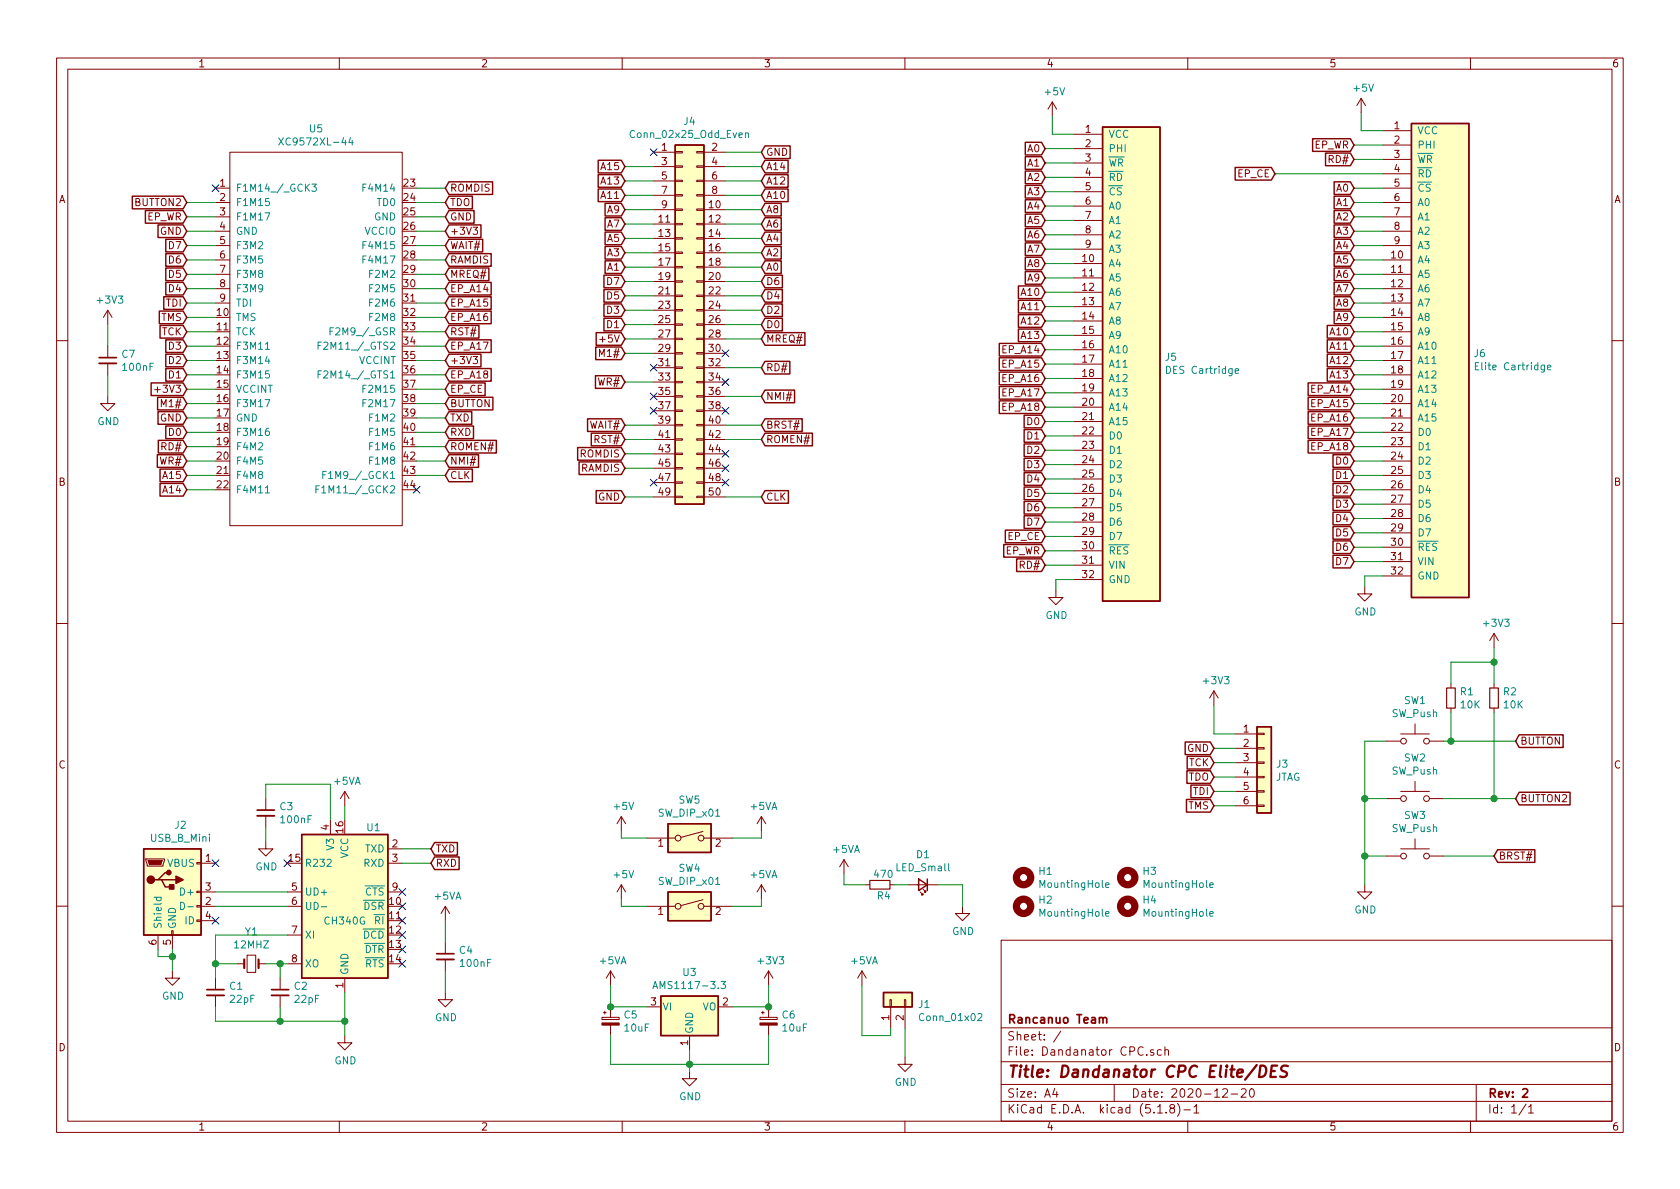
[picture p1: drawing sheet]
<svg xmlns="http://www.w3.org/2000/svg" width="297mm" height="210mm" viewBox="0 0 297 210" stroke-linecap="round" stroke-linejoin="round" font-family="sans-serif">
<g fill="none" stroke="#840000" stroke-width=".18">
<path d="M10 10.3h277v189.9h-277zM12 12.2h273v186.1h-273zM60 10.3v1.9M110 10.3v1.9M160 10.3v1.9M186.1 18l-.8 1.3M186.1 18v2.6M186.1 18l.7 1.3M210 10.3v1.9M240.7 17.4l-.8 1.3M240.7 17.4v2.5M240.7 17.4l.7 1.3"/>
<path d="M260 10.3v1.9M38.1 33.3h2.5M38.1 35.8h2.5M38.1 38.3h2.5M40.6 26.9h30.5v66.1h-30.5zM115.6 26.9h3.8M115.6 37.1h3.8M115.6 39.6h3.8M115.6 29.5h3.8M115.6 32h3.8M115.6 34.5h3.8M119.4 31.9h1.2v.2h-1.2z"/>
<path d="M119.4 29.3h1.2v.3h-1.2zM119.4 26.8h1.2v.2h-1.2zM119.4 39.5h1.2v.2h-1.2zM119.4 37h1.2v.2h-1.2zM119.4 34.4h1.2v.3h-1.2zM123.2 31.9h1.3v.2h-1.3zM123.2 29.3h1.3v.3h-1.3zM123.2 26.8h1.3v.2h-1.3zM123.2 39.5h1.3v.2h-1.3zM123.2 37h1.3v.2h-1.3zM123.2 34.4h1.3v.3h-1.3zM124.5 26.9h3.8"/>
<path d="M124.5 37.1h3.8M124.5 39.6h3.8M124.5 29.5h3.8M124.5 32h3.8M124.5 34.5h3.8M189.9 23.7h5M189.9 26.3h5M189.9 28.8h5M189.9 31.4h5M189.9 33.9h5M189.9 36.4h5M189.9 39h5"/>
<path d="M244.5 33.3h5.1M244.5 35.8h5.1M244.5 38.3h5.1M244.5 23.1h5.1M244.5 25.6h5.1M244.5 28.2h5.1M244.5 30.7h5.1M19 54.9v2.5M19 54.9l-.7 1.2M19 54.9l.8 1.2M38.1 40.9h2.5M38.1 43.4h2.5"/>
<path d="M38.1 46h2.5M38.1 48.5h2.5M38.1 51h2.5M38.1 53.6h2.5M83.6 40.2h.8l-.4 .5 .4 .1v.5l-.2 .1-.6-.1M115.6 42.2h3.8M115.6 44.7h3.8M115.6 47.2h3.8M115.6 49.8h3.8M115.6 52.3h3.8M115.6 54.9h3.8M115.6 57.4h3.8"/>
<path d="M115.6 59.9h3.8M119.4 59.8h1.2v.3h-1.2zM119.4 54.7h1.2v.3h-1.2zM119.4 52.2h1.2v.2h-1.2zM119.4 49.7h1.2v.2h-1.2zM119.4 47.1h1.2v.3h-1.2zM119.4 57.3h1.2v.2h-1.2zM119.4 44.6h1.2v.2h-1.2zM119.4 42h1.2v.3h-1.2zM123.2 59.8h1.3v.3h-1.3zM123.2 54.7h1.3v.3h-1.3zM123.2 52.2h1.3v.2h-1.3z"/>
<path d="M123.2 49.7h1.3v.2h-1.3zM123.2 47.1h1.3v.3h-1.3zM123.2 57.3h1.3v.2h-1.3zM123.2 44.6h1.3v.2h-1.3zM123.2 42h1.3v.3h-1.3zM124.5 42.2h3.8M124.5 44.7h3.8M124.5 47.2h3.8M124.5 49.8h3.8M124.5 52.3h3.8M124.5 54.9h3.8M124.5 57.4h3.8"/>
<path d="M124.5 59.9h3.8M189.9 46.6h5M189.9 49.1h5M189.9 51.7h5M189.9 54.2h5M189.9 56.8h5M189.9 59.3h5M189.9 41.5h5M189.9 44.1h5M244.5 40.9h5.1M244.5 43.4h5.1M244.5 46h5.1"/>
<path d="M244.5 48.5h5.1M244.5 51h5.1M244.5 53.6h5.1M244.5 56.1h5.1M244.5 58.7h5.1M10 60.2h2M19 70.1v1.3h1.3l-1.3 1.2-1.2-1.2h1.2M19 61.2v2M19 64.3v2M27.4 68.9h.9M83.6 63h.8l-.4 .5 .4 .1v.6l-.2 .1-.6-.1M115.6 62.5h3.8"/>
<path d="M115.6 65h3.8M115.6 67.6h3.8M115.6 70.1h3.8M115.6 72.6h3.8M115.6 75.2h3.8M115.6 77.7h3.8M119.4 62.4h1.2v.2h-1.2zM119.4 64.9h1.2v.2h-1.2zM119.4 67.4h1.2v.3h-1.2zM119.4 70h1.2v.2h-1.2zM119.4 72.5h1.2v.3h-1.2zM119.4 75.1h1.2v.2h-1.2z"/>
<path d="M119.4 77.6h1.2v.2h-1.2zM123.2 62.4h1.3v.2h-1.3zM123.2 64.9h1.3v.2h-1.3zM123.2 67.4h1.3v.3h-1.3zM123.2 70h1.3v.2h-1.3zM123.2 72.5h1.3v.3h-1.3zM123.2 75.1h1.3v.2h-1.3zM123.2 77.6h1.3v.2h-1.3zM124.5 62.5h3.8M124.5 65h3.8M124.5 67.6h3.8M124.5 70.1h3.8"/>
<path d="M124.5 72.6h3.8M124.5 75.2h3.8M124.5 77.7h3.8M189.9 61.8h5M189.9 64.4h5M189.9 66.9h5M189.9 69.5h5M189.9 72h5M189.9 74.5h5M189.9 77.1h5M189.9 79.6h5M244.5 61.2h5.1"/>
<path d="M244.5 63.7h5.1M244.5 66.3h5.1M244.5 68.8h5.1M244.5 71.4h5.1M244.5 73.9h5.1M244.5 76.4h5.1M244.5 79h5.1M285 60.2h2M115.6 80.3h3.8M115.6 82.8h3.8M115.6 85.3h3.8M115.6 87.9h3.8"/>
<path d="M119.4 85.2h1.2v.3h-1.2zM119.4 87.8h1.2v.2h-1.2zM119.4 80.1h1.2v.3h-1.2zM119.4 82.7h1.2v.2h-1.2zM123.2 85.2h1.3v.3h-1.3zM123.2 87.8h1.3v.2h-1.3zM123.2 80.1h1.3v.3h-1.3zM123.2 82.7h1.3v.2h-1.3zM124.5 80.3h3.8M124.5 82.8h3.8M124.5 85.3h3.8M124.5 87.9h3.8"/>
<path d="M189.9 82.2h5M189.9 84.7h5M189.9 87.2h5M189.9 89.8h5M189.9 92.3h5M189.9 94.9h5M189.9 97.4h5M189.9 99.9h5M244.5 81.5h5.1M244.5 84.1h5.1M244.5 86.6h5.1M244.5 89.1h5.1"/>
<path d="M244.5 91.7h5.1M244.5 94.2h5.1M244.5 96.8h5.1M244.5 99.3h5.1M10 110.3h2M186.7 104.4v1.3h1.3l-1.3 1.2-1.3-1.2h1.3M189.9 102.5h5M241.3 103.8v1.2h1.3l-1.3 1.3-1.3-1.3h1.3M244.5 101.8h5.1M264.2 112v2.5M264.2 112l-.8 1.3M264.2 112l.7 1.3"/>
<path d="M285 110.3h2M61 139.9l-.8 1.3M61 139.9v2.6M61 139.9l.7 1.3M214.6 122.2l-.7 1.2M214.6 122.2v2.5M214.6 122.2l.8 1.2M218.4 129.8h3.8M218.4 132.3h3.8M218.4 134.9h3.8M218.4 137.4h3.8M218.4 139.9h3.8"/>
<path d="M222.2 139.8h1.3v.3h-1.3zM222.2 137.3h1.3v.2h-1.3zM222.2 132.2h1.3v.3h-1.3zM222.2 129.7h1.3v.2h-1.3zM222.2 134.7h1.3v.3h-1.3zM245.1 131.1h2.5M247.6 129.8h5.1M247.6 139.9h5.1M250.2 128v1.8M250.2 138.2v1.7M252.7 131.1h2.6M256.5 120.9v.8"/>
<path d="M256.5 125.2v.8M264.2 120.9v.8M264.2 125.2v.8M25.8 151.9h3.3v.2l-.3 1.1h-2.8zM34.8 157.6h.8v.3h-.8zM34.8 152.5h.8v.3h-.8zM35.6 152.6h2.5M35.6 157.7h2.5M47 148.8v1.3h1.3l-1.3 1.3-1.3-1.3h1.3M47 141.2v2.1M47 144.3v2M50.8 157.7h2.5"/>
<path d="M58.4 145v2.6M68.6 152.6h2.5M68.6 157.7h2.5M68.6 150.1h2.5M109.9 156.5l-.8 1.2M109.9 144.4v2.5M109.9 156.5v2.5M109.9 156.5l.7 1.2M109.9 144.4l-.8 1.3M109.9 144.4l.7 1.3M114.3 148.2h5.1M124.3 159.1l-3.9 1"/>
<path d="M124.3 147l-3.9 1.1M124.5 148.2h5M134.6 156.5l-.7 1.2M134.6 144.4v2.5M134.6 156.5v2.5M134.6 156.5l.8 1.2M134.6 144.4l-.7 1.3M134.6 144.4l.8 1.3M149.2 152l-.7 1.3M149.2 152v2.6M149.2 152l.8 1.3M153 156.5h.8"/>
<path d="M157.4 156.5h.7M160.7 156.5h5M162.7 157.7l.5 .5h-.3h.3v-.2M163.2 157.2l.5 .5h-.3h.3v-.2M218.4 142.5h3.8M222.2 142.4h1.3v.2h-1.3zM241.3 156.5v1.2h1.3l-1.3 1.3-1.3-1.3h1.3M245.1 141.2h2.5M245.1 151.4h2.5M247.6 150.1h5.1M250.2 148.3v1.8M252.7 141.2h2.6"/>
<path d="M252.7 151.4h2.6M10 160.2h2M27.9 165.3v2.6M30.4 164.6h.2v.7h-.2zM30.5 171.7v1.3h1.2l-1.2 1.2-1.3-1.2h1.3M30.5 165.3v2.6M34.8 162.7h.8v.2h-.8zM34.8 160.1h.8v.3h-.8zM35.6 160.3h2.5M35.6 162.8h2.5M38.1 173v2M38.1 176v2"/>
<path d="M41.9 170.4h1.3M43.7 168.9h1.5v3.1h-1.5zM45.7 170.4h1.3M49.5 173v2M49.5 176v2M50.8 160.3h2.5M50.8 170.4h2.5M50.8 165.3h2.5M61 173v2.5M78.7 175.5v1.3h1.3l-1.3 1.2-1.2-1.2h1.2M78.7 160.3v2.5M78.7 166.6v2.1"/>
<path d="M78.7 169.7v2M78.7 160.3l-.7 1.2M78.7 160.3l.8 1.2M106.4 179.9h3.1v.4h-3.1zM106.7 179.1h.5M106.9 178.8v.5M107.9 171.7l-.7 1.3M107.9 171.7v2.5M107.9 178v1.9M107.9 171.7l.8 1.3M114.3 160.3h5.1M114.3 178h2.5"/>
<path d="M124.5 160.3h5M127 178h2.5M134.4 179.9h3v.4h-3zM134.6 179.1h.5M134.9 178.8v.5M135.9 171.7l-.8 1.3M135.9 171.7v2.5M135.9 178v1.9M135.9 171.7l.8 1.3M152.4 171.7l-.8 1.3M152.4 171.7v2.5M152.4 171.7l.8 1.3"/>
<path d="M157.4 176.8h.2v1.2h-.2zM157.5 178v3.9M159.9 176.8h.2v1.2h-.2zM160 178v3.9M170.2 160.3v1.2h1.2l-1.2 1.3-1.3-1.3h1.3M177 166.3h108v32h-108zM285 160.2h2M60 198.3v1.9M61 183.1v1.3h1.2l-1.2 1.3-1.3-1.3h1.3M107.9 181.3v1.8M110 198.3v1.9M121.9 189.5v1.2h1.3l-1.3 1.3-1.3-1.3h1.3"/>
<path d="M121.9 183.1v2.6M135.9 181.3v1.8M160 198.3v1.9M160 186.9v1.3h1.3l-1.3 1.3-1.3-1.3h1.3M177 194.8h108M177 191.8h108M177 187.8h108M177 181.8h108M186.5 192.5l-.4 1h1M186.8 193v1M187.6 182.3l-1.3 2M197 191.8v3"/>
<path d="M204 185.7l-.4-.1-.2 .2 .1 .2 .5 .2v.3h-.6M204.7 196.8h.8M205.3 185.7l-.4-.1-.3 .3 .1 .6 .2 .1 .4-.1M206 185.7l.2-.1 .4 .1v.9M206 185.1v1.5M206.2 196.7v.1M207.1 196l-.3-.3 .2-.3a.48 .48 0 0 1 .6 .1l-.1 .4a.52 .52 0 0 0-.6 .2 .52 .52 0 0 0 .1 .6l.4 .1 .2-.1 .1-.4-.3-.3M208.2 195.1a1.71 1.71 0 0 1 0 2.3M209.3 196.3h1.2M210 198.3v1.9M211.1 195.8l.4-.5v1.5M211.1 196.8h.9"/>
<path d="M216.2 192.7l.2-.2h.4l.2 .5-.9 1h.9M217.7 193.5h1.1M219.5 192.7l.2-.2h.3l.3 .2v.3v.2l-.9 .8h.9M221.1 192.6l.2-.1a.8 .8 0 0 1 .5 .8 .8 .8 0 0 1-.5 .7 1 1 0 0 1-.2-1.4zM260 198.3v1.9M261 191.8v6.5M269.8 195.2l-1.2 2M270.3 195.8l.4-.5v1.5M270.3 196.8h.8"/>
<circle cx="248.2" cy="131.1" r=".51"/>
<circle cx="252.2" cy="131.1" r=".51"/>
<circle cx="119.9" cy="148.2" r=".51"/>
<circle cx="124" cy="148.2" r=".51"/>
<circle cx="248.2" cy="141.2" r=".51"/>
<circle cx="248.2" cy="151.4" r=".51"/>
<circle cx="252.2" cy="141.2" r=".51"/>
<circle cx="252.2" cy="151.4" r=".51"/>
<circle cx="119.9" cy="160.3" r=".51"/>
<circle cx="124" cy="160.3" r=".51"/>
</g>
<path d="M17.5 63.2h3.1M45.5 143.3h3M36.6 175h3M48 175h3.1M77.2 168.7h3.1M194.4 180.1l.2-.2 .4 .1v.9M195 180.1a.36 .36 0 0 1 .4-.2 .36 .36 0 0 1 .3 .2v.8M269.2 192.7l.3-.2h.3l.3 .5-.9 1h.9" fill="none" stroke="#840000" stroke-width=".3"/>
<path d="M222.2 188.3l-2.1 2.6M222.9 188.4h.4a1.09 1.09 0 0 1 .5 1.3 1.09 1.09 0 0 1-1.2 .7zM224.7 189.4h.7M225.8 188.4h-.9l-.3 2h1M227.7 188.5a.79 .79 0 0 0-1.2 .3 .43 .43 0 0 0 .3 .6 .65 .65 0 0 1 .8 .5l-.2 .4a.87 .87 0 0 1-1.1 0" fill="none" stroke="#840000" stroke-width=".41"/>
<g fill="none" stroke="#840000" stroke-width=".25">
<path d="M23.4 34.7h9l.6 1.1-.6 1.1h-9zM25.7 37.2h6.7l.6 1.1-.6 1.2h-6.7zM27.9 39.8h4.5l.6 1.1-.6 1.1h-4.5zM79.4 32.2h7.7v2.2h-7.7l-.7-1.1zM79.4 34.7h4.1v2.2h-4.1l-.7-1.1zM79.4 37.2h4.4v2.3h-4.4l-.7-1.2zM79.4 39.8h5.6v2.2h-5.6l-.7-1.1zM105.8 28.3h4.1l.6 1.2-.6 1.1h-4.1zM105.8 30.9h4.1l.6 1.1-.6 1.1h-4.1zM105.8 33.4h4.1l.6 1.1-.6 1.2h-4.1zM107 36h2.9l.6 1.1-.6 1.1h-2.9zM107 38.5h2.9l.6 1.1-.6 1.1h-2.9z"/>
<path d="M119.4 25.6h5.1v63.5h-5.1zM135.3 30.9h4v2.2h-4l-.7-1.1zM135.3 28.3h4v2.3h-4l-.7-1.1zM135.3 25.8h4.4v2.2h-4.4l-.7-1.1zM135.3 36h2.8v2.2h-2.8l-.7-1.1zM135.3 38.5h2.8v2.2h-2.8l-.7-1.1zM135.3 33.4h4v2.3h-4l-.7-1.2zM181.3 37.9h2.8l.7 1.1-.7 1.1h-2.8zM181.3 35.3h2.8l.7 1.1-.7 1.2h-2.8zM181.3 32.8h2.8l.7 1.1-.7 1.1h-2.8zM181.3 30.2h2.8l.7 1.2-.7 1.1h-2.8zM181.3 27.7h2.8l.7 1.1-.7 1.1h-2.8z"/>
<path d="M181.3 25.2h2.8l.7 1.1-.7 1.1h-2.8zM194.9 22.5h10.2v83.8h-10.2zM218.4 29.6h6.4l.6 1.1-.6 1.1h-6.4zM232.1 24.5h6.7l.6 1.1-.6 1.2h-6.7zM234.4 27.1h4.4l.6 1.1-.6 1.1h-4.4zM235.9 32.2h2.9l.6 1.1-.6 1.1h-2.9zM235.9 34.7h2.9l.6 1.1-.6 1.1h-2.9zM235.9 37.2h2.9l.6 1.1-.6 1.2h-2.9zM235.9 39.8h2.9l.6 1.1-.6 1.1h-2.9zM249.6 21.8h10.1v83.9h-10.1zM28.2 55h4.2l.6 1.1-.6 1.1h-4.2zM28.3 57.6h4.1l.6 1.1-.6 1.1h-4.1z"/>
<path d="M29 52.5h3.4l.6 1.1-.6 1.1h-3.4zM29.3 49.9h3.1l.6 1.1-.6 1.2h-3.1zM29.3 47.4h3.1l.6 1.1-.6 1.1h-3.1zM29.3 44.9h3.1l.6 1.1-.6 1.1h-3.1zM29.3 42.3h3.1l.6 1.1-.6 1.1h-3.1zM79.4 47.4h7v2.2h-7l-.7-1.1zM79.4 42.3h5.9v2.2h-5.9l-.7-1.1zM79.4 44.9h7.4v2.2h-7.4l-.7-1.1zM79.4 49.9h7.4v2.3h-7.4l-.7-1.2zM79.4 52.5h7.4v2.2h-7.4l-.7-1.1zM79.4 55h7.4v2.2h-7.4l-.7-1.1zM79.4 57.6h5.3v2.2h-5.3l-.7-1.1z"/>
<path d="M105.4 58.8h4.5l.6 1.1-.6 1.2h-4.5zM106.8 48.7h3.1l.6 1.1-.6 1.1h-3.1zM106.8 53.7h3.1l.6 1.2-.6 1.1h-3.1zM106.8 56.3h3.1l.6 1.1-.6 1.1h-3.1zM106.8 51.2h3.1l.6 1.1-.6 1.1h-3.1zM107 41h2.9l.6 1.2-.6 1.1h-2.9zM107 43.6h2.9l.6 1.1-.6 1.1h-2.9zM107 46.1h2.9l.6 1.1-.6 1.2h-2.9zM135.3 56.3h3v2.2h-3l-.7-1.1zM135.3 58.8h7v2.3h-7l-.7-1.2zM135.3 53.7h3v2.3h-3l-.7-1.1zM135.3 51.2h3v2.2h-3l-.7-1.1z"/>
<path d="M135.3 48.7h3v2.2h-3l-.7-1.1zM135.3 46.1h2.8v2.3h-2.8l-.7-1.2zM135.3 43.6h2.8v2.2h-2.8l-.7-1.1zM135.3 41h2.8v2.3h-2.8l-.7-1.1zM180.1 58.2h4l.7 1.1-.7 1.1h-4zM180.1 55.6h4l.7 1.2-.7 1.1h-4zM180.1 53.1h4l.7 1.1-.7 1.1h-4zM180.1 50.6h4l.7 1.1-.7 1.1h-4zM181.3 40.4h2.8l.7 1.1-.7 1.1h-2.8zM181.3 48h2.8l.7 1.1-.7 1.2h-2.8zM181.3 45.5h2.8l.7 1.1-.7 1.1h-2.8zM181.3 42.9h2.8l.7 1.2-.7 1.1h-2.8z"/>
<path d="M234.7 57.6h4.1l.6 1.1-.6 1.1h-4.1zM235.9 42.3h2.9l.6 1.1-.6 1.1h-2.9zM235.9 44.9h2.9l.6 1.1-.6 1.1h-2.9zM235.9 47.4h2.9l.6 1.1-.6 1.1h-2.9zM235.9 49.9h2.9l.6 1.1-.6 1.2h-2.9zM235.9 52.5h2.9l.6 1.1-.6 1.1h-2.9zM235.9 55h2.9l.6 1.1-.6 1.1h-2.9zM26.7 67.7h5.7l.6 1.1-.6 1.1h-5.7zM27.9 70.3h4.5l.6 1.1-.6 1.1h-4.5zM27.9 72.8h4.5l.6 1.1-.6 1.1h-4.5zM28 77.9h4.4l.6 1.1-.6 1.1h-4.4zM29.3 75.3h3.1l.6 1.1-.6 1.2h-3.1z"/>
<path d="M29.3 65.2h3.1l.6 1.1-.6 1.1h-3.1zM29.3 62.6h3.1l.6 1.1-.6 1.2h-3.1zM29.3 60.1h3.1l.6 1.1-.6 1.1h-3.1zM79.4 75.3h4.3v2.3h-4.3l-.7-1.2zM79.4 77.9h8.4v2.2h-8.4l-.7-1.1zM79.4 72.8h4v2.2h-4l-.7-1.1zM79.4 60.1h7.4v2.2h-7.4l-.7-1.1zM79.4 70.3h7.7v2.2h-7.7l-.7-1.1zM79.4 67.7h6.4v2.2h-6.4l-.7-1.1zM79.4 62.6h5.6v2.3h-5.6l-.7-1.2zM79.4 65.2h7.4v2.2h-7.4l-.7-1.1zM102.1 79.1h7.8l.6 1.2-.6 1.1h-7.8z"/>
<path d="M103.9 74.1h6l.6 1.1-.6 1.1h-6zM104.5 76.6h5.4l.6 1.1-.6 1.1h-5.4zM105.3 66.4h4.6l.6 1.2-.6 1.1h-4.6zM105.3 61.4h4.6l.6 1.1-.6 1.1h-4.6zM135.3 76.6h8.3v2.2h-8.3l-.7-1.1zM135.3 74.1h6.5v2.2h-6.5l-.7-1.1zM135.3 69h5.2v2.2h-5.2l-.7-1.1zM135.3 63.9h4.3v2.2h-4.3l-.7-1.1zM176.7 63.3h7.4l.7 1.1-.7 1.1h-7.4zM176.7 65.8h7.4l.7 1.1-.7 1.1h-7.4zM176.7 68.3h7.4l.7 1.2-.7 1.1h-7.4zM176.7 70.9h7.4l.7 1.1-.7 1.1h-7.4z"/>
<path d="M176.7 60.7h7.4l.7 1.1-.7 1.2h-7.4zM181.1 78.5h3l.7 1.1-.7 1.1h-3zM181.1 76h3l.7 1.1-.7 1.1h-3zM181.1 73.4h3l.7 1.1-.7 1.2h-3zM231.3 67.7h7.5l.6 1.1-.6 1.1h-7.5zM231.3 70.3h7.5l.6 1.1-.6 1.1h-7.5zM231.3 72.8h7.5l.6 1.1-.6 1.1h-7.5zM231.3 75.3h7.5l.6 1.1-.6 1.2h-7.5zM231.3 77.9h7.5l.6 1.1-.6 1.1h-7.5zM234.7 60.1h4.1l.6 1.1-.6 1.1h-4.1zM234.7 62.6h4.1l.6 1.1-.6 1.2h-4.1zM234.7 65.2h4.1l.6 1.1-.6 1.1h-4.1z"/>
<path d="M27.8 80.4h4.6l.6 1.1-.6 1.1h-4.6zM28.3 83h4.1l.6 1.1-.6 1.1h-4.1zM28.3 85.5h4.1l.6 1.1-.6 1.1h-4.1zM79.4 80.4h5.2v2.2h-5.2l-.7-1.1zM79.4 83h4.1v2.2h-4.1l-.7-1.1zM102.4 81.7h7.5l.6 1.1-.6 1.1h-7.5zM105.4 86.8h4.5l.6 1.1-.6 1.1h-4.5zM135.3 86.8h4.1v2.2h-4.1l-.7-1.1zM177.5 96.3h6.6l.7 1.1-.7 1.1h-6.6zM177.7 93.7h6.4l.7 1.2-.7 1.1h-6.4zM179.8 98.8h4.3l.7 1.1-.7 1.2h-4.3zM181.1 88.7h3l.7 1.1-.7 1.1h-3z"/>
<path d="M181.1 91.2h3l.7 1.1-.7 1.1h-3zM181.1 81h3l.7 1.2-.7 1.1h-3zM181.1 83.6h3l.7 1.1-.7 1.1h-3zM181.1 86.1h3l.7 1.1-.7 1.2h-3zM235.7 80.4h3.1l.6 1.1-.6 1.1h-3.1zM235.7 88h3.1l.6 1.1-.6 1.2h-3.1zM235.7 95.7h3.1l.6 1.1-.6 1.1h-3.1zM235.7 93.1h3.1l.6 1.1-.6 1.1h-3.1zM235.7 90.6h3.1l.6 1.1-.6 1.1h-3.1zM235.7 85.5h3.1l.6 1.1-.6 1.1h-3.1zM235.7 98.2h3.1l.6 1.1-.6 1.1h-3.1zM235.7 83h3.1l.6 1.1-.6 1.1h-3.1z"/>
<path d="M209.5 131.2h4.5l.6 1.1-.6 1.1h-4.5zM209.9 136.3h4.1l.6 1.1-.6 1.1h-4.1zM209.9 133.8h4.1l.6 1.1-.6 1.1h-4.1zM210.6 138.8h3.4l.6 1.1-.6 1.2h-3.4zM222.2 128.5h2.6v15.3h-2.6zM268.6 129.9h7.8v2.3h-7.8l-.6-1.1zM25.4 150.1h10.2v15.2h-10.2zM27.9 155.6h.7l.6 1.2h1.3M28.6 155.6h2.5M29.8 154.3h-.6l-1.3 1.3h-.6M53.3 147.6h15.3v25.4h-15.3zM76.8 149h4.1v2.2h-4.1l-.6-1.1z"/>
<path d="M76.8 151.5h4.4v2.3h-4.4l-.6-1.2zM118.1 157.7h7.6v5.1h-7.6zM118.1 145.7h7.6v5h-7.6zM162.4 155.4l1.6 1.1-1.6 1zM164 155.4v2.1M209.8 141.4h4.2l.6 1.1-.6 1.1h-4.2zM264.8 150.3h6.6v2.2h-6.6l-.6-1.1zM268.6 140.1h9v2.2h-9l-.6-1.1zM116.8 176.1h10.2v7h-10.2zM156.2 175.5h5.1v2.5h-5.1z"/>
</g>
<g fill="#ffffc2" stroke="#ffffc2" stroke-width=".18">
<path d="M118.1 157.7h7.6v5.1h-7.6z"/>
<path d="M25.4 150.1h10.2v15.2h-10.2z"/>
<path d="M222.2 128.5h2.6v15.3h-2.6z"/>
<path d="M119.4 25.6h5.1v63.5h-5.1z"/>
<path d="M249.6 21.8h10.1v83.9h-10.1z"/>
<path d="M116.8 176.1h10.2v7h-10.2z"/>
<path d="M194.9 22.5h10.2v83.8h-10.2z"/>
<path d="M156.2 175.5h5.1v2.5h-5.1z"/>
<path d="M53.3 147.6h15.3v25.4h-15.3z"/>
<path d="M118.1 145.7h7.6v5h-7.6z"/>
</g>
<g fill="#840000" stroke="#840000" stroke-width=".25">
<path d="M30 156.5h.7v.7h-.7z"/>
<path d="M31.1 154.9l1.3 .7-1.3 .6z"/>
<circle cx="26.7" cy="155.6" r=".63"/>
<circle cx="29.8" cy="154.3" r=".38"/>
</g>
<g fill="#840000" stroke="#840000" stroke-width=".18">
<path d="M26.2 152.1h2.5l-.3 .8h-2z"/>
<path d="M134.4 180.9h3v.4h-3z"/>
<path d="M106.4 180.9h3.1v.4h-3.1z"/>
</g>
<g fill="none" stroke="#008484" stroke-width=".18">
<path d="M49.3 24.4l.8 1.2M50.1 24.4l-.8 1.2M55.1 32.6h.8l-.4 .4 .4 .2v.5l-.2 .1-.6-.1M62 24.3l-.3 .9h.8M62.3 24.8v.8M131.8 23.6l.2-.1h.3v.8M131.8 23.5v.8M58.3 58.6h.5M59 58h-.7v1.2M46.9 61.8h.8M56.2 61.1h.4M56.2 66.2h.4"/>
<path d="M56.8 60.5h-.6v1.3M56.8 65.6h-.6v1.2M218.4 65.6l.6-.1-.1-.3h-.3l-.2 .2v.6h.5M260.9 64.7h.4M261.4 64.1h-.5v1.3h.5M273.6 65l.6-.1-.1-.3h-.3l-.2 .1 .1 .6h.4M46.9 87.2h.8M55.9 86.5h.4M56.5 85.9h-.6v1.3M57.1 84h.4M57.7 83.4h-.6v1.2M27.2 158.7h1.3"/>
<path d="M27.7 158.7v.3l.2 .3 .5-.1v-.5M31.9 159.6a.64 .64 0 0 1 .7 .6 .64 .64 0 0 1-.7 .6zM195.5 156.5l.6-.1-.1-.2-.3-.1-.2 .2 .1 .6h.4M213.9 156.5l.6-.1v-.2l-.4-.1-.2 .2 .1 .6h.5M33.2 160.3h1M56.8 160.3h1M115.4 174.8l.4-1.2 .5 1.2M115.6 174.5h.6M127.5 173.6h.8l-.5 .4 .4 .2 .1 .4-.3 .2-.5-.1M172.9 179.3l.5-.1 .2 .4v.2l-.8 .7h.8M195.5 161.6l.6-.1-.1-.3h-.3l-.2 .2 .1 .6h.4M213.9 161.6l.6-.1v-.3h-.4l-.2 .2 .1 .6h.5"/>
</g>
<path d="M17.5 64.3h3.1M45.5 144.3h3M36.6 176h3M48 176h3.1M77.2 169.7h3.1" fill="none" stroke="#840000" stroke-width=".33"/>
<path d="M255.8 121.7h1.5v3.5h-1.5zM263.4 121.7h1.5v3.5h-1.5zM153.8 155.7h3.6v1.5h-3.6z" fill="none" stroke="#840000" stroke-width=".2"/>
<path d="M43.2 169.7v1.5M45.7 169.7v1.5" fill="none" stroke="#840000" stroke-width=".38"/>
<g fill="none" stroke="#840000" stroke-width="1.3">
<circle cx="181" cy="155.2" r="1.27"/>
<circle cx="199.4" cy="155.2" r="1.27"/>
<circle cx="181" cy="160.3" r="1.27"/>
<circle cx="199.4" cy="160.3" r="1.27"/>
</g>
<g fill="none" stroke="#008400" stroke-width=".18">
<path d="M240.7 19.9v3.2h3.8M33 38.3h5.1M33 35.8h5.1M73.7 38.3h5M73.7 35.8h5M73.7 33.3h5M110.5 39.6h5.1M110.5 34.5h5.1M110.5 32h5.1M110.5 29.5h5.1M110.5 37.1h5.1M128.3 39.6h6.3"/>
<path d="M128.3 34.5h6.3M128.3 32h6.3M128.3 29.5h6.3M128.3 37.1h6.3M128.3 26.9h6.3M184.8 39h5.1M184.8 36.4h5.1M184.8 33.9h5.1M184.8 26.3h5.1M184.8 28.8h5.1M184.8 31.4h5.1M186.1 20.6v3.1h3.8"/>
<path d="M225.4 30.7h19.1M239.4 38.3h5.1M239.4 35.8h5.1M239.4 33.3h5.1M239.4 28.2h5.1M239.4 25.6h5.1M19 57.4v3.8M33 48.5h5.1M33 58.7h5.1M33 56.1h5.1M33 53.6h5.1M33 51h5.1"/>
<path d="M33 46h5.1M33 43.4h5.1M33 40.9h5.1M73.7 48.5h5M73.7 58.7h5M73.7 56.1h5M73.7 53.6h5M73.7 51h5M73.7 46h5M73.7 43.4h5M73.7 40.9h5M110.5 47.2h5.1"/>
<path d="M110.5 52.3h5.1M110.5 57.4h5.1M110.5 54.9h5.1M110.5 49.8h5.1M110.5 44.7h5.1M110.5 42.2h5.1M110.5 59.9h5.1M128.3 47.2h6.3M128.3 52.3h6.3M128.3 57.4h6.3M128.3 54.9h6.3M128.3 49.8h6.3"/>
<path d="M128.3 44.7h6.3M128.3 42.2h6.3M128.3 59.9h6.3M184.8 41.5h5.1M184.8 46.6h5.1M184.8 49.1h5.1M184.8 51.7h5.1M184.8 54.2h5.1M184.8 56.8h5.1M184.8 59.3h5.1M184.8 44.1h5.1M239.4 48.5h5.1"/>
<path d="M239.4 58.7h5.1M239.4 56.1h5.1M239.4 53.6h5.1M239.4 51h5.1M239.4 46h5.1M239.4 43.4h5.1M239.4 40.9h5.1M19 66.3v3.8M33 63.7h5.1M33 71.4h5.1M33 68.8h5.1M33 61.2h5.1"/>
<path d="M33 66.3h5.1M33 79h5.1M33 76.4h5.1M33 73.9h5.1M73.7 63.7h5M73.7 71.4h5M73.7 68.8h5M73.7 61.2h5M73.7 66.3h5M73.7 79h5M73.7 76.4h5M73.7 73.9h5"/>
<path d="M110.5 62.5h5.1M110.5 67.6h5.1M110.5 75.2h5.1M110.5 77.7h5.1M128.3 70.1h6.3M128.3 75.2h6.3M128.3 77.7h6.3M128.3 65h6.3M184.8 66.9h5.1M184.8 61.8h5.1M184.8 64.4h5.1M184.8 69.5h5.1"/>
<path d="M184.8 72h5.1M184.8 74.5h5.1M184.8 77.1h5.1M184.8 79.6h5.1M239.4 63.7h5.1M239.4 71.4h5.1M239.4 68.8h5.1M239.4 61.2h5.1M239.4 66.3h5.1M239.4 79h5.1M239.4 76.4h5.1M239.4 73.9h5.1"/>
<path d="M33 81.5h5.1M33 86.6h5.1M33 84.1h5.1M73.7 81.5h5M73.7 84.1h5M110.5 80.3h5.1M110.5 82.8h5.1M110.5 87.9h5.1M128.3 87.9h6.3M184.8 82.2h5.1M184.8 84.7h5.1M184.8 87.2h5.1"/>
<path d="M184.8 89.8h5.1M184.8 92.3h5.1M184.8 94.9h5.1M184.8 97.4h5.1M184.8 99.9h5.1M239.4 81.5h5.1M239.4 86.6h5.1M239.4 84.1h5.1M239.4 91.7h5.1M239.4 89.1h5.1M239.4 94.2h5.1M239.4 99.3h5.1"/>
<path d="M239.4 96.8h5.1M189.9 102.5h-3.2v1.9M244.5 101.8h-3.2v2M264.2 114.5v6.4M264.2 117.1h-7.7v3.8M214.6 132.3h3.8M214.6 139.9h3.8M214.6 137.4h3.8M214.6 134.9h3.8M214.6 124.7v5.1h3.8M245.1 131.1h-3.8v25.4M255.3 131.1h12.7"/>
<path d="M256.5 126v5.1M264.2 126v15.2M38.1 157.7h12.7M47 141.2v-2.5h11.4v6.3M47 146.3v2.5M61 142.5v2.5M71.1 152.6h5.1M71.1 150.1h5.1M109.9 146.9v1.3h4.4M109.9 159v1.3h4.4M134.6 146.9v1.3h-5.1M134.6 159v1.3h-5.1"/>
<path d="M149.2 154.6v1.9h3.8M158.1 156.5h2.6M165.7 156.5h4.5v3.8M214.6 142.5h3.8M241.3 141.2h3.8M241.3 151.4h3.8M255.3 141.2h12.7M255.3 151.4h8.9M27.9 167.9v1.3h2.6M30.5 167.9v3.8M38.1 160.3h12.7M38.1 178v2.6h22.9"/>
<path d="M38.1 170.4h3.8M47 170.4h3.8M49.5 170.4v2.6M49.5 178v2.6M50.8 165.3h-12.7v7.7M61 175.5v7.6M78.7 162.8v3.8M78.7 171.7v3.8M107.9 174.2v3.8h6.4M135.9 174.2v3.8h-6.4M152.4 174.2v8.9h5.1v-1.2M107.9 183.1v5.1h28v-5.1"/>
<path d="M121.9 185.7v3.8M160 181.9v5"/>
</g>
<g fill="#008400" stroke="#008400" stroke-width=".25">
<circle cx="256.5" cy="131.1" r=".51"/>
<circle cx="108" cy="178" r=".51"/>
<circle cx="241.3" cy="151.4" r=".51"/>
<circle cx="121.9" cy="188.2" r=".51"/>
<circle cx="49.5" cy="170.4" r=".51"/>
<circle cx="241.3" cy="141.2" r=".51"/>
<circle cx="38.1" cy="170.4" r=".51"/>
<circle cx="135.9" cy="178" r=".51"/>
<circle cx="264.2" cy="141.2" r=".51"/>
<circle cx="61" cy="180.6" r=".51"/>
<circle cx="30.5" cy="169.2" r=".51"/>
<circle cx="264.2" cy="117.1" r=".51"/>
<circle cx="49.5" cy="180.6" r=".51"/>
</g>
<g fill="none" stroke="#000084" stroke-width=".18">
<path d="M37.5 32.7l1.2 1.2M38.7 32.7l-1.2 1.2M115 26.3l1.2 1.2M116.2 26.3l-1.2 1.2M115 69.5l1.2 1.2M115 64.4l1.2 1.2M115 72l1.2 1.2M116.2 64.4l-1.2 1.2M116.2 69.5l-1.2 1.2M116.2 72l-1.2 1.2M127.7 79.6l1.2 1.3M127.7 61.9l1.2 1.2"/>
<path d="M127.7 66.9l1.2 1.3M127.7 72l1.2 1.2M128.9 72l-1.2 1.2M128.9 79.6l-1.2 1.3M128.9 61.9l-1.2 1.2M128.9 66.9l-1.2 1.3M73.1 86l1.2 1.2M74.3 86l-1.2 1.2M115 84.7l1.2 1.2M116.2 84.7l-1.2 1.2M127.7 82.2l1.2 1.2M127.7 84.7l1.2 1.2"/>
<path d="M128.9 82.2l-1.2 1.2M128.9 84.7l-1.2 1.2M37.5 152l1.2 1.3M38.7 152l-1.2 1.3M50.2 152l1.2 1.3M51.4 152l-1.2 1.3M70.5 157.1l1.2 1.2M70.5 159.7l1.2 1.2M71.7 157.1l-1.2 1.2M71.7 159.7l-1.2 1.2M37.5 162.2l1.2 1.2M38.7 162.2l-1.2 1.2"/>
<path d="M70.5 164.7l1.2 1.3M70.5 169.8l1.2 1.2M70.5 167.3l1.2 1.2M70.5 162.2l1.2 1.2M71.7 164.7l-1.2 1.3M71.7 169.8l-1.2 1.2M71.7 167.3l-1.2 1.2M71.7 162.2l-1.2 1.2"/>
</g>
<text font-size="2.8" fill="#840000" x="178" y="190.5">Title: Dandanator CPC Elite/DES</text>
<g font-size="2.1" fill="#840000">
<text x="178" y="184">Sheet: /</text>
<text x="178" y="181">Rancanuo Team</text>
<text x="178" y="186.7">File: Dandanator CPC.sch</text>
<text x="178" y="196.9">KiCad E.D.A. kicad (5.1.8)-1</text>
<text x="178" y="194.1">Size: A4</text>
<text x="200" y="194.1">Date: 2020-12-20</text>
<text x="263" y="194.1">Rev: 2</text>
<text x="263" y="196.9">Id: 1/1</text>
</g>
<g font-size="1.8" fill="#840000">
<text x="35" y="11.9">1</text>
<text x="85" y="11.9">2</text>
<text x="135" y="11.9">3</text>
<text x="185" y="11.9">4</text>
<text x="235" y="11.9">5</text>
<text x="285" y="11.9">6</text>
<text x="191.9" y="23.5">1</text>
<text x="246.5" y="22.9">1</text>
<text x="117" y="26.7">1</text>
<text x="117" y="29.2">3</text>
<text x="125.9" y="26.7">2</text>
<text x="125.9" y="29.2">4</text>
<text x="135.4" y="27.6">GND</text>
<text x="181.7" y="29.5">A1</text>
<text x="181.7" y="26.9">A0</text>
<text x="191.9" y="26">2</text>
<text x="191.9" y="28.6">3</text>
<text x="232.3" y="26.3">EP_WR</text>
<text x="235.1" y="28.8">RD#</text>
<text x="246.5" y="25.4">2</text>
<text x="246.5" y="27.9">3</text>
<text x="10.4" y="35.9">A</text>
<text x="38.9" y="33">1</text>
<text x="38.9" y="35.6">2</text>
<text x="71.4" y="33">23</text>
<text x="71.4" y="35.6">24</text>
<text x="79.5" y="33.9">ROMDIS</text>
<text x="106.5" y="30.1">A15</text>
<text x="106.5" y="32.6">A13</text>
<text x="106.5" y="35.2">A11</text>
<text x="117" y="31.7">5</text>
<text x="117" y="34.3">7</text>
<text x="125.9" y="31.7">6</text>
<text x="125.9" y="34.3">8</text>
<text x="135.4" y="32.6">A12</text>
<text x="135.4" y="30.1">A14</text>
<text x="135.4" y="35.2">A10</text>
<text x="181.7" y="34.5">A3</text>
<text x="181.7" y="32">A2</text>
<text x="191.9" y="31.1">4</text>
<text x="191.9" y="33.6">5</text>
<text x="218.8" y="31.4">EP_CE</text>
<text x="236.3" y="33.9">A0</text>
<text x="246.5" y="30.5">4</text>
<text x="246.5" y="33">5</text>
<text x="246.5" y="35.6">6</text>
<text x="285.4" y="35.9">A</text>
<text x="23.9" y="36.4">BUTTON2</text>
<text x="25.9" y="39">EP_WR</text>
<text x="28.3" y="41.5">GND</text>
<text x="38.9" y="38.1">3</text>
<text x="38.9" y="40.6">4</text>
<text x="71.4" y="38.1">25</text>
<text x="71.4" y="40.6">26</text>
<text x="79.5" y="36.4">TDO</text>
<text x="79.5" y="39">GND</text>
<text x="79.5" y="41.5">+3V3</text>
<text x="107.4" y="37.7">A9</text>
<text x="107.4" y="40.3">A7</text>
<text x="116.5" y="39.4">11</text>
<text x="116.5" y="41.9">13</text>
<text x="117" y="36.8">9</text>
<text x="125.4" y="36.8">10</text>
<text x="125.4" y="39.4">12</text>
<text x="125.4" y="41.9">14</text>
<text x="135.4" y="37.7">A8</text>
<text x="135.4" y="40.3">A6</text>
<text x="181.7" y="39.6">A5</text>
<text x="181.7" y="37.1">A4</text>
<text x="191.9" y="36.2">6</text>
<text x="191.9" y="38.7">7</text>
<text x="191.9" y="41.3">8</text>
<text x="236.3" y="36.4">A1</text>
<text x="236.3" y="39">A2</text>
<text x="236.3" y="41.5">A3</text>
<text x="246.5" y="38.1">7</text>
<text x="246.5" y="40.6">8</text>
<text x="30" y="46.6">D6</text>
<text x="30" y="44.1">D7</text>
<text x="38.9" y="43.2">5</text>
<text x="38.9" y="45.7">6</text>
<text x="71.4" y="43.2">27</text>
<text x="71.4" y="45.7">28</text>
<text x="79.5" y="44.1">WAIT#</text>
<text x="79.5" y="46.6">RAMDIS</text>
<text x="107.4" y="42.8">A5</text>
<text x="107.4" y="45.3">A3</text>
<text x="107.4" y="47.9">A1</text>
<text x="116.5" y="44.4">15</text>
<text x="116.5" y="47">17</text>
<text x="125.4" y="44.4">16</text>
<text x="125.4" y="47">18</text>
<text x="135.4" y="47.9">A0</text>
<text x="135.4" y="45.3">A2</text>
<text x="135.4" y="42.8">A4</text>
<text x="181.7" y="42.2">A6</text>
<text x="181.7" y="47.2">A8</text>
<text x="181.7" y="44.7">A7</text>
<text x="191.4" y="46.3">10</text>
<text x="191.9" y="43.8">9</text>
<text x="236.3" y="44.1">A4</text>
<text x="236.3" y="46.6">A5</text>
<text x="246" y="45.7">10</text>
<text x="246.5" y="43.2">9</text>
<text x="30" y="51.7">D4</text>
<text x="30" y="49.1">D5</text>
<text x="38.9" y="48.3">7</text>
<text x="38.9" y="50.8">8</text>
<text x="38.9" y="53.3">9</text>
<text x="71.4" y="48.3">29</text>
<text x="71.4" y="50.8">30</text>
<text x="71.4" y="53.3">31</text>
<text x="79.5" y="49.1">MREQ#</text>
<text x="79.5" y="51.7">EP_A14</text>
<text x="107.4" y="50.4">D7</text>
<text x="107.4" y="53">D5</text>
<text x="116.5" y="49.5">19</text>
<text x="116.5" y="52.1">21</text>
<text x="125.4" y="49.5">20</text>
<text x="125.4" y="52.1">22</text>
<text x="135.4" y="53">D4</text>
<text x="135.4" y="50.4">D6</text>
<text x="180.7" y="52.3">A10</text>
<text x="181.7" y="49.8">A9</text>
<text x="191.4" y="48.9">11</text>
<text x="191.4" y="51.4">12</text>
<text x="191.4" y="54">13</text>
<text x="236.3" y="49.1">A6</text>
<text x="236.3" y="51.7">A7</text>
<text x="246" y="48.3">11</text>
<text x="246" y="50.8">12</text>
<text x="246" y="53.3">13</text>
<text x="28.5" y="56.8">TMS</text>
<text x="28.6" y="59.3">TCK</text>
<text x="29.4" y="54.2">TDI</text>
<text x="38.4" y="55.9">10</text>
<text x="38.4" y="58.4">11</text>
<text x="71.4" y="55.9">32</text>
<text x="71.4" y="58.4">33</text>
<text x="79.5" y="54.2">EP_A15</text>
<text x="79.5" y="56.8">EP_A16</text>
<text x="79.5" y="59.3">RST#</text>
<text x="107.4" y="55.5">D3</text>
<text x="107.4" y="58">D1</text>
<text x="116.5" y="54.6">23</text>
<text x="116.5" y="57.1">25</text>
<text x="116.5" y="59.7">27</text>
<text x="125.4" y="54.6">24</text>
<text x="125.4" y="57.1">26</text>
<text x="125.4" y="59.7">28</text>
<text x="135.4" y="58">D0</text>
<text x="135.4" y="55.5">D2</text>
<text x="180.7" y="59.9">A13</text>
<text x="180.7" y="57.4">A12</text>
<text x="180.7" y="54.9">A11</text>
<text x="191.4" y="56.5">14</text>
<text x="191.4" y="59">15</text>
<text x="235.4" y="59.3">A10</text>
<text x="236.3" y="54.2">A8</text>
<text x="236.3" y="56.8">A9</text>
<text x="246" y="55.9">14</text>
<text x="246" y="58.4">15</text>
<text x="30" y="64.4">D2</text>
<text x="30" y="61.8">D3</text>
<text x="38.4" y="61">12</text>
<text x="38.4" y="63.5">13</text>
<text x="71.4" y="61">34</text>
<text x="71.4" y="63.5">35</text>
<text x="79.5" y="61.8">EP_A17</text>
<text x="79.5" y="64.4">+3V3</text>
<text x="106.3" y="63.1">M1#</text>
<text x="106.5" y="60.6">+5V</text>
<text x="116.5" y="62.2">29</text>
<text x="116.5" y="64.8">31</text>
<text x="125.4" y="62.2">30</text>
<text x="125.4" y="64.8">32</text>
<text x="135.4" y="65.7">RD#</text>
<text x="135.4" y="60.6">MREQ#</text>
<text x="177.4" y="65">EP_A15</text>
<text x="177.4" y="62.5">EP_A14</text>
<text x="191.4" y="61.6">16</text>
<text x="191.4" y="64.1">17</text>
<text x="235.4" y="61.8">A11</text>
<text x="235.4" y="64.4">A12</text>
<text x="246" y="61">16</text>
<text x="246" y="63.5">17</text>
<text x="28" y="69.5">+3V3</text>
<text x="30" y="66.9">D1</text>
<text x="38.4" y="66">14</text>
<text x="38.4" y="68.6">15</text>
<text x="38.4" y="71.1">16</text>
<text x="71.4" y="66">36</text>
<text x="71.4" y="68.6">37</text>
<text x="71.4" y="71.1">38</text>
<text x="79.5" y="69.5">EP_CE</text>
<text x="79.5" y="66.9">EP_A18</text>
<text x="105.8" y="68.2">WR#</text>
<text x="116.5" y="67.3">33</text>
<text x="116.5" y="69.8">35</text>
<text x="125.4" y="67.3">34</text>
<text x="125.4" y="69.8">36</text>
<text x="135.4" y="70.7">NMI#</text>
<text x="177.4" y="67.6">EP_A16</text>
<text x="177.4" y="70.1">EP_A17</text>
<text x="191.4" y="66.7">18</text>
<text x="191.4" y="69.2">19</text>
<text x="191.4" y="71.7">20</text>
<text x="232" y="69.5">EP_A14</text>
<text x="235.4" y="66.9">A13</text>
<text x="246" y="66">18</text>
<text x="246" y="68.6">19</text>
<text x="246" y="71.1">20</text>
<text x="28.3" y="74.5">GND</text>
<text x="28.8" y="72">M1#</text>
<text x="30" y="77.1">D0</text>
<text x="38.4" y="73.7">17</text>
<text x="38.4" y="76.2">18</text>
<text x="71.4" y="73.7">39</text>
<text x="71.4" y="76.2">40</text>
<text x="79.5" y="77.1">RXD</text>
<text x="79.5" y="74.5">TXD</text>
<text x="79.5" y="72">BUTTON</text>
<text x="104.2" y="75.8">WAIT#</text>
<text x="116.5" y="72.4">37</text>
<text x="116.5" y="74.9">39</text>
<text x="116.5" y="77.5">41</text>
<text x="125.4" y="72.4">38</text>
<text x="125.4" y="74.9">40</text>
<text x="125.4" y="77.5">42</text>
<text x="135.4" y="75.8">BRST#</text>
<text x="177.4" y="72.6">EP_A18</text>
<text x="181.7" y="77.7">D1</text>
<text x="181.7" y="75.2">D0</text>
<text x="191.4" y="74.3">21</text>
<text x="191.4" y="76.8">22</text>
<text x="232" y="72">EP_A15</text>
<text x="232" y="74.5">EP_A16</text>
<text x="232" y="77.1">EP_A17</text>
<text x="246" y="73.7">21</text>
<text x="246" y="76.2">22</text>
<text x="28.3" y="82.2">WR#</text>
<text x="28.7" y="79.6">RD#</text>
<text x="38.4" y="78.7">19</text>
<text x="38.4" y="81.3">20</text>
<text x="38.4" y="83.8">21</text>
<text x="71.4" y="78.7">41</text>
<text x="71.4" y="81.3">42</text>
<text x="71.4" y="83.8">43</text>
<text x="79.5" y="79.6">ROMEN#</text>
<text x="79.5" y="82.2">NMI#</text>
<text x="102.6" y="80.9">ROMDIS</text>
<text x="102.7" y="83.4">RAMDIS</text>
<text x="105.2" y="78.4">RST#</text>
<text x="116.5" y="80">43</text>
<text x="116.5" y="82.5">45</text>
<text x="125.4" y="80">44</text>
<text x="125.4" y="82.5">46</text>
<text x="135.4" y="78.4">ROMEN#</text>
<text x="181.7" y="80.3">D2</text>
<text x="181.7" y="82.8">D3</text>
<text x="191.4" y="79.4">23</text>
<text x="191.4" y="81.9">24</text>
<text x="232" y="79.6">EP_A18</text>
<text x="236.3" y="82.2">D0</text>
<text x="246" y="78.7">23</text>
<text x="246" y="81.3">24</text>
<text x="246" y="83.8">25</text>
<text x="10.4" y="85.9">B</text>
<text x="29" y="84.7">A15</text>
<text x="29" y="87.2">A14</text>
<text x="38.4" y="86.4">22</text>
<text x="71.4" y="86.4">44</text>
<text x="79.5" y="84.7">CLK</text>
<text x="105.8" y="88.5">GND</text>
<text x="116.5" y="85.1">47</text>
<text x="116.5" y="87.6">49</text>
<text x="125.4" y="85.1">48</text>
<text x="125.4" y="87.6">50</text>
<text x="135.4" y="88.5">CLK</text>
<text x="181.7" y="85.3">D4</text>
<text x="181.7" y="87.9">D5</text>
<text x="191.4" y="84.4">25</text>
<text x="191.4" y="87">26</text>
<text x="191.4" y="89.5">27</text>
<text x="236.3" y="89.8">D3</text>
<text x="236.3" y="87.2">D2</text>
<text x="236.3" y="84.7">D1</text>
<text x="246" y="86.4">26</text>
<text x="246" y="88.9">27</text>
<text x="285.4" y="85.9">B</text>
<text x="178.2" y="95.5">EP_CE</text>
<text x="181.7" y="90.4">D6</text>
<text x="181.7" y="93">D7</text>
<text x="191.4" y="92.1">28</text>
<text x="191.4" y="94.6">29</text>
<text x="236.3" y="94.9">D5</text>
<text x="236.3" y="92.3">D4</text>
<text x="246" y="91.4">28</text>
<text x="246" y="94">29</text>
<text x="177.7" y="98">EP_WR</text>
<text x="180.5" y="100.6">RD#</text>
<text x="191.4" y="97.1">30</text>
<text x="191.4" y="99.7">31</text>
<text x="236.3" y="97.4">D6</text>
<text x="236.3" y="99.9">D7</text>
<text x="246" y="96.5">30</text>
<text x="246" y="99.1">31</text>
<text x="246" y="101.6">32</text>
<text x="191.4" y="102.2">32</text>
<text x="219.9" y="129.5">1</text>
<text x="268.8" y="131.7">BUTTON</text>
<text x="10.4" y="135.9">C</text>
<text x="209.9" y="133">GND</text>
<text x="210.2" y="135.5">TCK</text>
<text x="219.9" y="132.1">2</text>
<text x="219.9" y="134.6">3</text>
<text x="219.9" y="137.2">4</text>
<text x="285.4" y="135.9">C</text>
<text x="210.1" y="138">TDO</text>
<text x="210.1" y="143.1">TMS</text>
<text x="211" y="140.6">TDI</text>
<text x="219.9" y="139.7">5</text>
<text x="219.9" y="142.2">6</text>
<text x="268.8" y="141.9">BUTTON2</text>
<text x="58.2" y="146.8" transform="rotate(-90 58.2 146.8)">4</text>
<text x="60.7" y="147.3" transform="rotate(-90 60.7 147.3)">16</text>
<text x="69.4" y="149.9">2</text>
<text x="116.4" y="149.7">1</text>
<text x="126.5" y="149.7">2</text>
<text x="36.3" y="152.4">1</text>
<text x="51.1" y="152.4">15</text>
<text x="69.4" y="152.4">3</text>
<text x="77" y="150.7">TXD</text>
<text x="77" y="153.3">RXD</text>
<text x="264.9" y="152">BRST#</text>
<text x="36.3" y="160">2</text>
<text x="36.3" y="157.5">3</text>
<text x="51.6" y="157.5">5</text>
<text x="51.6" y="160">6</text>
<text x="68.9" y="160">10</text>
<text x="69.4" y="157.5">9</text>
<text x="116.4" y="161.8">1</text>
<text x="126.5" y="161.8">2</text>
<text x="27.7" y="167.1" transform="rotate(-90 27.7 167.1)">6</text>
<text x="30.2" y="167.1" transform="rotate(-90 30.2 167.1)">5</text>
<text x="36.3" y="162.6">4</text>
<text x="51.6" y="165.1">7</text>
<text x="68.9" y="162.6">11</text>
<text x="68.9" y="165.1">12</text>
<text x="68.9" y="167.6">13</text>
<text x="51.6" y="170.2">8</text>
<text x="68.9" y="170.2">14</text>
<text x="60.7" y="174.7" transform="rotate(-90 60.7 174.7)">1</text>
<text x="115.1" y="177.8">3</text>
<text x="127.8" y="177.8">2</text>
<text x="10.4" y="185.9">D</text>
<text x="121.7" y="184.9" transform="rotate(-90 121.7 184.9)">1</text>
<text x="157.2" y="180.4" transform="rotate(-90 157.2 180.4)">1</text>
<text x="159.8" y="180.4" transform="rotate(-90 159.8 180.4)">2</text>
<text x="285.4" y="185.9">D</text>
<text x="35" y="199.9">1</text>
<text x="85" y="199.9">2</text>
<text x="135" y="199.9">3</text>
<text x="185" y="199.9">4</text>
<text x="235" y="199.9">5</text>
<text x="285" y="199.9">6</text>
</g>
<g font-size="1.8" fill="#008484">
<text x="184.8" y="16.9">+5V</text>
<text x="239.4" y="16.2">+5V</text>
<text x="54.8" y="23.4">U5</text>
<text x="121" y="22.1">J4</text>
<text x="250.6" y="23.7">VCC</text>
<text x="50.3" y="25.7">XC9572XL-44</text>
<text x="111.9" y="24.4">Conn_02x25_Odd_Even</text>
<text x="196" y="24.4">VCC</text>
<text x="196" y="26.9">PHI</text>
<text x="196" y="29.5">WR</text>
<text x="250.6" y="26.3">PHI</text>
<text x="250.6" y="28.8">WR</text>
<text x="41.7" y="33.9">F1M14_/_GCK3</text>
<text x="64.6" y="33.9">F4M14</text>
<text x="196" y="32">RD</text>
<text x="196" y="34.5">CS</text>
<text x="250.6" y="31.4">RD</text>
<text x="250.6" y="33.9">CS</text>
<text x="41.7" y="36.4">F1M15</text>
<text x="41.7" y="39">F1M17</text>
<text x="41.7" y="41.5">GND</text>
<text x="64.5" y="41.5">VCCIO</text>
<text x="66.2" y="39">GND</text>
<text x="66.8" y="36.4">TD0</text>
<text x="196" y="37.1">A0</text>
<text x="196" y="39.6">A1</text>
<text x="250.6" y="36.4">A0</text>
<text x="250.6" y="39">A1</text>
<text x="250.6" y="41.5">A2</text>
<text x="41.7" y="44.1">F3M2</text>
<text x="41.7" y="46.6">F3M5</text>
<text x="64.6" y="44.1">F4M15</text>
<text x="64.6" y="46.6">F4M17</text>
<text x="196" y="47.2">A4</text>
<text x="196" y="42.2">A2</text>
<text x="196" y="44.7">A3</text>
<text x="250.6" y="46.6">A4</text>
<text x="250.6" y="44.1">A3</text>
<text x="17.3" y="53.7">+3V3</text>
<text x="41.7" y="49.1">F3M8</text>
<text x="41.7" y="51.7">F3M9</text>
<text x="65.6" y="49.1">F2M2</text>
<text x="65.6" y="51.7">F2M5</text>
<text x="196" y="49.8">A5</text>
<text x="196" y="52.3">A6</text>
<text x="250.6" y="49.1">A5</text>
<text x="250.6" y="51.7">A6</text>
<text x="41.7" y="56.8">TMS</text>
<text x="41.7" y="59.3">TCK</text>
<text x="41.7" y="54.2">TDI</text>
<text x="59.3" y="59.3">F2M9_/_GSR</text>
<text x="65.6" y="54.2">F2M6</text>
<text x="65.6" y="56.8">F2M8</text>
<text x="196" y="54.9">A7</text>
<text x="196" y="57.4">A8</text>
<text x="196" y="59.9">A9</text>
<text x="250.6" y="54.2">A7</text>
<text x="250.6" y="56.8">A8</text>
<text x="250.6" y="59.3">A9</text>
<text x="21.6" y="63.3">C7</text>
<text x="21.8" y="65.6">100nF</text>
<text x="41.7" y="61.8">F3M11</text>
<text x="41.7" y="64.4">F3M14</text>
<text x="57.5" y="61.8">F2M11_/_GTS2</text>
<text x="63.5" y="64.4">VCCINT</text>
<text x="196" y="62.5">A10</text>
<text x="196" y="65">A11</text>
<text x="206.1" y="63.8">J5</text>
<text x="250.6" y="61.8">A10</text>
<text x="250.6" y="64.4">A11</text>
<text x="260.7" y="63.2">J6</text>
<text x="261.5" y="65.5">Elite Cartridge</text>
<text x="41.7" y="66.9">F3M15</text>
<text x="41.7" y="69.5">VCCINT</text>
<text x="57.5" y="66.9">F2M14_/_GTS1</text>
<text x="64.6" y="69.5">F2M15</text>
<text x="196" y="67.6">A12</text>
<text x="196" y="70.1">A13</text>
<text x="206.6" y="66.1">DES Cartridge</text>
<text x="250.6" y="66.9">A12</text>
<text x="250.6" y="69.5">A13</text>
<text x="17.2" y="75.2">GND</text>
<text x="41.7" y="72">F3M17</text>
<text x="41.7" y="74.5">GND</text>
<text x="41.7" y="77.1">F3M16</text>
<text x="64.6" y="72">F2M17</text>
<text x="65.6" y="74.5">F1M2</text>
<text x="65.6" y="77.1">F1M5</text>
<text x="196" y="72.6">A14</text>
<text x="196" y="75.2">A15</text>
<text x="196" y="77.7">D0</text>
<text x="250.6" y="72">A14</text>
<text x="250.6" y="74.5">A15</text>
<text x="250.6" y="77.1">D0</text>
<text x="41.7" y="79.6">F4M2</text>
<text x="41.7" y="82.2">F4M5</text>
<text x="65.6" y="79.6">F1M6</text>
<text x="65.6" y="82.2">F1M8</text>
<text x="196" y="80.3">D1</text>
<text x="196" y="82.8">D2</text>
<text x="250.6" y="79.6">D1</text>
<text x="250.6" y="82.2">D2</text>
<text x="41.7" y="84.7">F4M8</text>
<text x="41.7" y="87.2">F4M11</text>
<text x="57.2" y="87.2">F1M11_/_GCK2</text>
<text x="58.2" y="84.7">F1M9_/_GCK1</text>
<text x="196" y="85.3">D3</text>
<text x="196" y="87.9">D4</text>
<text x="250.6" y="84.7">D3</text>
<text x="250.6" y="87.2">D4</text>
<text x="250.6" y="89.8">D5</text>
<text x="196" y="90.4">D5</text>
<text x="196" y="93">D6</text>
<text x="196" y="95.5">D7</text>
<text x="250.6" y="92.3">D6</text>
<text x="250.6" y="94.9">D7</text>
<text x="196" y="98">RES</text>
<text x="196" y="100.6">VIN</text>
<text x="250.6" y="97.4">RES</text>
<text x="250.6" y="99.9">VIN</text>
<text x="196" y="103.1">GND</text>
<text x="250.6" y="102.5">GND</text>
<text x="184.9" y="109.5">GND</text>
<text x="239.5" y="108.8">GND</text>
<text x="262.5" y="110.8">+3V3</text>
<text x="212.9" y="121">+3V3</text>
<text x="248.3" y="124.5">SW1</text>
<text x="258.2" y="123">R1</text>
<text x="258.3" y="125.3">10K</text>
<text x="265.9" y="123">R2</text>
<text x="265.9" y="125.3">10K</text>
<text x="246.1" y="126.8">SW_Push</text>
<text x="225.8" y="135.8">J3</text>
<text x="246.1" y="137">SW_Push</text>
<text x="248.3" y="134.7">SW2</text>
<text x="49.5" y="143.3">C3</text>
<text x="59.1" y="138.8">+5VA</text>
<text x="108.6" y="143.2">+5V</text>
<text x="120" y="142.1">SW5</text>
<text x="132.8" y="143.2">+5VA</text>
<text x="225.4" y="138.1">JTAG</text>
<text x="26.7" y="148.9">USB_B_Mini</text>
<text x="31" y="146.6">J2</text>
<text x="49.8" y="145.6">100nF</text>
<text x="64.9" y="147">U1</text>
<text x="116.6" y="144.4">SW_DIP_x01</text>
<text x="246.1" y="147.1">SW_Push</text>
<text x="248.3" y="144.8">SW3</text>
<text x="29.6" y="153.3">VBUS</text>
<text x="45.2" y="153.9">GND</text>
<text x="53.8" y="153.3">R232</text>
<text x="59.1" y="150.2" transform="rotate(-90 59.1 150.2)">V3</text>
<text x="61.6" y="151.8" transform="rotate(-90 61.6 151.8)">VCC</text>
<text x="64.3" y="153.3">RXD</text>
<text x="64.5" y="150.7">TXD</text>
<text x="108.6" y="155.3">+5V</text>
<text x="120" y="154.2">SW4</text>
<text x="132.8" y="155.3">+5VA</text>
<text x="147.4" y="150.8">+5VA</text>
<text x="154.7" y="155.2">470</text>
<text x="158.6" y="154.1">LED_Small</text>
<text x="162.1" y="151.8">D1</text>
<text x="183.7" y="154.7">H1</text>
<text x="202.2" y="154.7">H3</text>
<text x="32.2" y="158.4">D+</text>
<text x="53.8" y="158.4">UD+</text>
<text x="53.8" y="160.9">UD-</text>
<text x="64.3" y="160.9">DSR</text>
<text x="64.5" y="158.4">CTS</text>
<text x="76.9" y="159.1">+5VA</text>
<text x="116.6" y="156.5">SW_DIP_x01</text>
<text x="155.1" y="159">R4</text>
<text x="183.7" y="159.8">H2</text>
<text x="184.1" y="157">MountingHole</text>
<text x="202.2" y="159.8">H4</text>
<text x="202.5" y="157">MountingHole</text>
<text x="239.5" y="161.5">GND</text>
<text x="28.6" y="164.3" transform="rotate(-90 28.6 164.3)">Shield</text>
<text x="31.1" y="164.3" transform="rotate(-90 31.1 164.3)">GND</text>
<text x="32.8" y="163.4">ID</text>
<text x="41.6" y="167.7">12MHZ</text>
<text x="43.4" y="165.4">Y1</text>
<text x="53.8" y="166">XI</text>
<text x="57.5" y="163.5">CH340G</text>
<text x="64.2" y="166">DCD</text>
<text x="66.3" y="163.4">RI</text>
<text x="168.4" y="165.3">GND</text>
<text x="184.1" y="162.1">MountingHole</text>
<text x="202.5" y="162.1">MountingHole</text>
<text x="53.8" y="171.1">XO</text>
<text x="61.6" y="172.5" transform="rotate(-90 61.6 172.5)">GND</text>
<text x="64.4" y="168.5">DTR</text>
<text x="64.5" y="171.1">RTS</text>
<text x="81.3" y="168.7">C4</text>
<text x="81.5" y="171">100nF</text>
<text x="106.1" y="170.5">+5VA</text>
<text x="120.8" y="172.6">U3</text>
<text x="134.2" y="170.5">+3V3</text>
<text x="150.5" y="170.5">+5VA</text>
<text x="28.7" y="176.8">GND</text>
<text x="40.6" y="175">C1</text>
<text x="40.8" y="177.3">22pF</text>
<text x="52.1" y="175">C2</text>
<text x="52.2" y="177.3">22pF</text>
<text x="116.5" y="174.9">AMS1117-3.3</text>
<text x="117.1" y="178.7">VI</text>
<text x="124.2" y="178.7">VO</text>
<text x="162.5" y="178.3">J1</text>
<text x="76.9" y="180.6">GND</text>
<text x="110.4" y="180.1">C5</text>
<text x="110.5" y="182.4">10uF</text>
<text x="122.6" y="182.9" transform="rotate(-90 122.6 182.9)">GND</text>
<text x="138.3" y="180.1">C6</text>
<text x="138.5" y="182.4">10uF</text>
<text x="162.9" y="180.6">Conn_01x02</text>
<text x="59.1" y="188.2">GND</text>
<text x="120.1" y="194.6">GND</text>
<text x="158.2" y="192">GND</text>
</g>
</svg>
